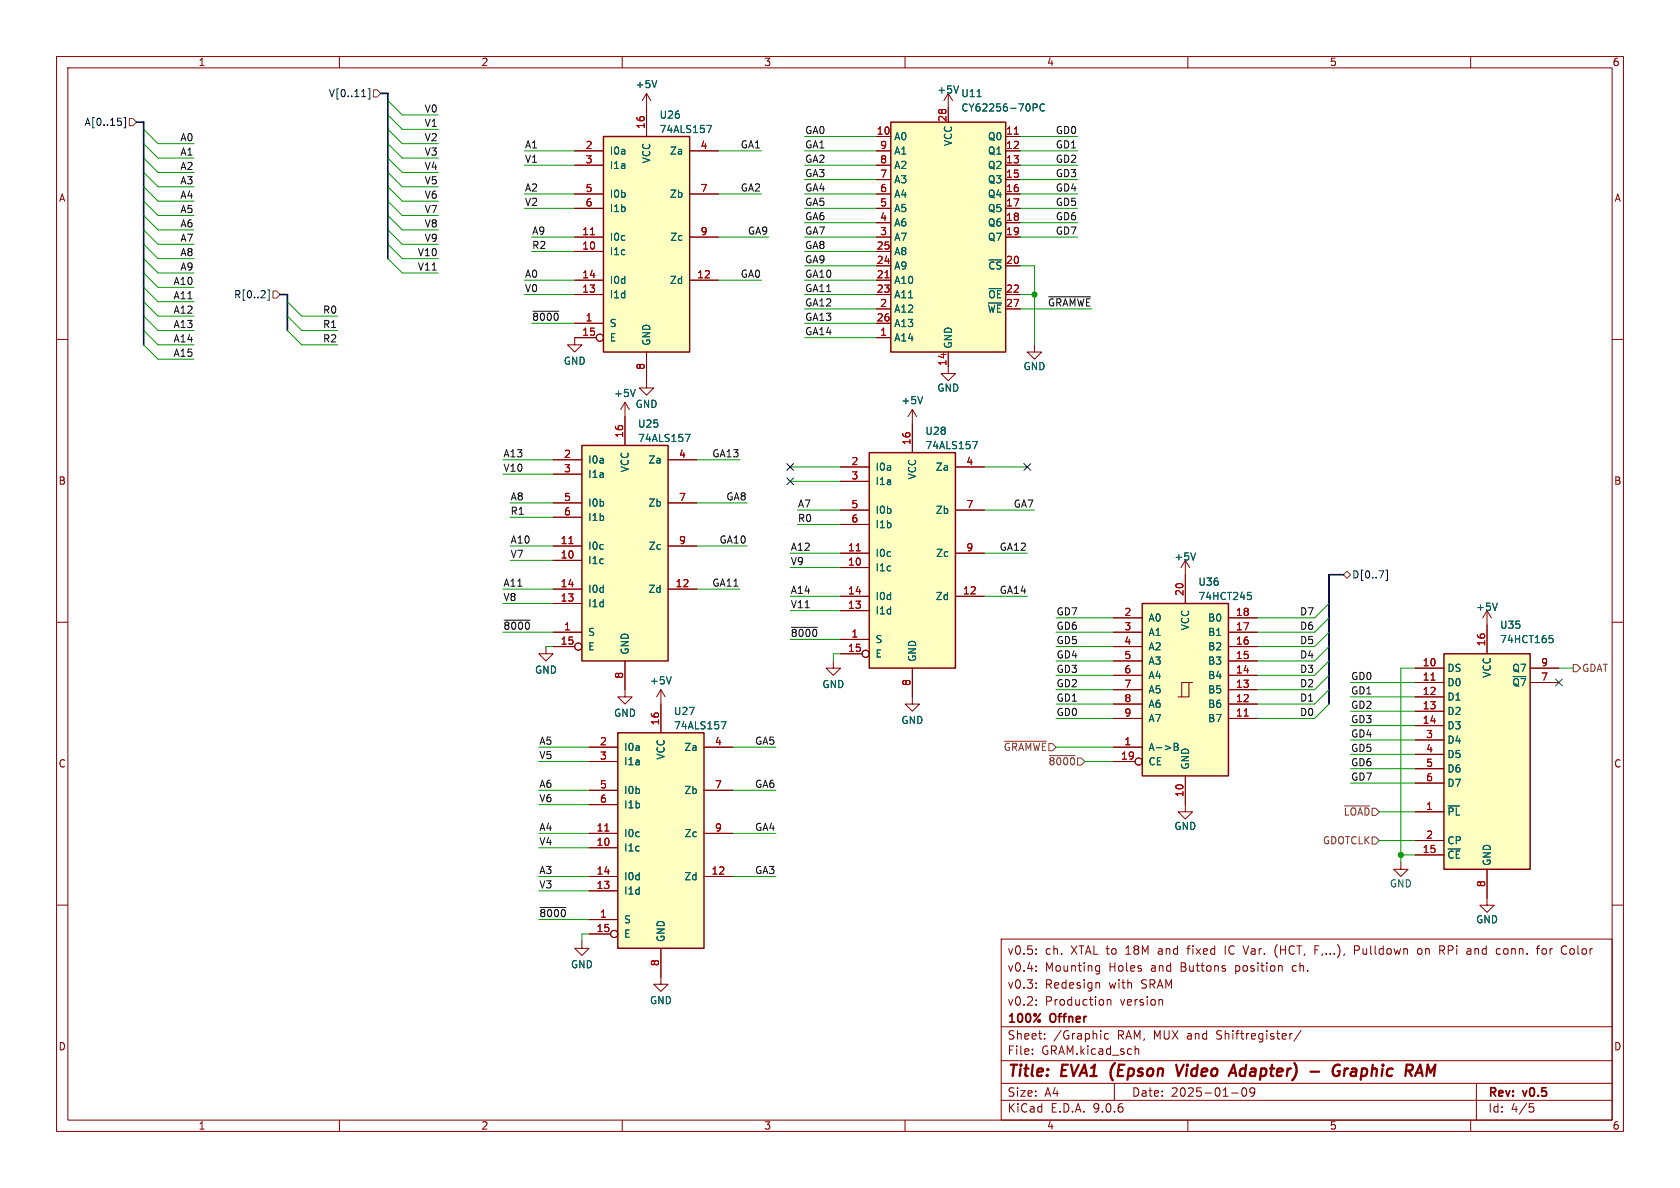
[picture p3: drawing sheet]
<svg xmlns="http://www.w3.org/2000/svg" width="297mm" height="210mm" viewBox="0 0 297 210" stroke-linecap="round" stroke-linejoin="round" font-family="sans-serif">
<g fill="none" stroke="#840000" stroke-width=".18">
<path d="M10 10h277v190h-277zM12 12h273v186h-273zM60 10v2M110 10v2M160 10v2M210 10v2M260 10v2M10 60h2M285 60h2M10 110h2M285 110h2M10 160h2"/>
<path d="M177 166h108v32h-108zM183.2 177.6v.1M183.2 167.8v.1M183.2 168.6v.1M183.2 170.8v.1M183.2 171.6v.1M183.2 173.8v.1M183.2 174.6v.1M183.2 176.8v.1M193.8 171.6h.6M193.8 170.8h.6M194 173.7l.3 .1 .1 .1v.8"/>
<path d="M194.4 170.7v1.2l-.2 .2-.3 .1M195.7 176.7v1M195.7 176.8l.3-.1 .3 .1 .1 .9M205.3 176.7l.2 .2v.8M216.6 167.2v1.5M225.8 167a1.72 1.72 0 0 0 0 2.3M226.5 170.7l.2 .2v.8M232.5 167.9h.5M232.5 167.2h.7M240.2 167.3l-.2-.1h-.5v1.5M240.2 167.8l-.2 .2h-.5M250.7 167.8l.4-.1 .3 .3v.4l-.3 .3-.4-.1-.1-.2v-.4z"/>
<path d="M254.5 167.2h.6l.3 .3-.2 .4-.7 .1M254.9 168l.5 .7M265.1 167.7l.1 .1M265.2 168.6l-.1 .1M265.9 167.8v.8M271.6 167.7h.6M272 167.2h.2M273.2 167.8l-.3-.1-.3 .3v.4l.1 .2h.5M277.8 167.7l-.3 .3v.4l.3 .3M285 160h2M60 198v2M110 198v2"/>
<path d="M160 198v2M177 194.5h108M177 191.5h108M177 187.5h108M177 181.5h108M182.5 186.3v.1M182.5 185.5v.1M184.7 183.6v.1M184.7 182.8v.1M196 182.8l-.5-.1-.3 .3v.4l.2 .2h.6M197 191.5v3M200.7 185.5h.5l.1 .9"/>
<path d="M210 198v2M217.7 193.2h1.2M219.7 192.4a.81 .81 0 0 0 .3 1.4l.2-.1 .2-.5-.2-.8M221 192.4v.5l.1 .3h.4l.3-.3M221.7 192.4a.99 .99 0 0 1-.3 1.4h-.3M228 182.7v1M228.5 182.7l-.3 .1-.2 .2M230 182.1l-1.3 2M260 198v2M261 191.5v6.5M270.4 195.1h.7M270.5 195.7h.4l.3 .3-.2 .5-.5 .1"/>
</g>
<g fill="none" stroke="#840000" stroke-width=".4">
<path d="M196.4 189.3v1.1M207.9 188.2l.4 2 1-2M217.5 189.6h.9M218.1 188.2l.4 2M231.7 189.4h1.5M236.9 188.3a.86 .86 0 0 0-1.3 .8M237.8 188.9l-.2 1.3M238.3 188.9l-.4 .1-.2 .3M239.1 189.4a.4 .4 0 0 0-.3 .4 .4 .4 0 0 0 .2 .4M239.2 188.9l-.2 .1M250.4 189.6h1M251.1 188.2l.4 2"/>
<path d="M252.9 189.6l-.5-1.4-.2 2"/>
</g>
<path d="M102.9 78.7h15.2v38.1h-15.2z" fill="#ffffc2"/>
<path d="M102.9 78.7h15.2v38.1h-15.2z" fill="none" stroke="#840000" stroke-width=".25"/>
<g fill="none" stroke="#840000" stroke-width=".18">
<path d="M110.5 73.7v5M97.8 81.3h5.1M97.8 83.8h5.1M97.8 88.9h5.1M97.8 91.4h5.1M97.8 96.5h5.1M97.8 99.1h5.1M118.1 81.3h5.1M118.1 88.9h5.1M118.1 96.5h5.1M97.8 104.1h5.1M97.8 106.7h5.1"/>
<path d="M97.8 111.8h5.1M97.8 114.3h3.8M110.5 116.8v5.1M118.1 104.1h5.1M247.6 152.4v1.3h1.3l-1.3 1.2-1.2-1.2h1.2M262.9 158.8v1.2h1.3l-1.3 1.3-1.3-1.3h1.3M102.9 166.4v1.2h1.2l-1.2 1.3-1.3-1.3h1.3M116.8 172.7v1.3h1.3l-1.3 1.3-1.2-1.3h1.2"/>
<circle cx="102.2" cy="114.3" r=".63"/>
</g>
<path d="M100.6 96.1h.7" fill="none" stroke="#a90000" stroke-width=".18"/>
<path d="M121.1 76.8h.9l-.6 1.2" fill="none" stroke="#006464" stroke-width=".18"/>
<path d="M157.5 21.6h20.3v40.6h-20.3z" fill="#ffffc2"/>
<path d="M157.5 21.6h20.3v40.6h-20.3z" fill="none" stroke="#840000" stroke-width=".25"/>
<g fill="none" stroke="#840000" stroke-width=".18">
<path d="M114.3 16.5l-.8 1.3M114.3 16.5l.8 1.3M114.3 16.5v2.6M167.6 16.5v5.1M167.6 16.5l-.7 1.3M167.6 16.5l.8 1.3M154.9 24.1h2.6M154.9 26.7h2.6M154.9 29.2h2.6M154.9 31.8h2.6M154.9 34.3h2.6M154.9 36.8h2.6"/>
<path d="M154.9 39.4h2.6M177.8 24.1h2.5M177.8 26.7h2.5M177.8 29.2h2.5M177.8 31.8h2.5M177.8 34.3h2.5M177.8 36.8h2.5M177.8 39.4h2.5M154.9 41.9h2.6M154.9 44.5h2.6M154.9 47h2.6M154.9 49.5h2.6"/>
<path d="M154.9 52.1h2.6M154.9 54.6h2.6M154.9 57.2h2.6M154.9 59.7h2.6M177.8 41.9h2.5M177.8 47h2.5M177.8 52.1h2.5M177.8 54.6h2.5M167.6 62.2v2.6M209.5 99.1l-.7 1.2M209.5 99.1l.8 1.2M209.5 99.1v2.5"/>
<path d="M110.5 121.9v1.3h1.3l-1.3 1.3-1.3-1.3h1.3"/>
</g>
<path d="M179.3 23.7h.7M156.5 49.1h.7" fill="none" stroke="#a90000" stroke-width=".18"/>
<path d="M116.1 14.2l-.4 1.3M169.5 15.2l-.5 1.3M172.7 17.1h.8M182.6 18.4h.5l.3 .2-.2 .4h-.6M184.6 18.5a.6 .6 0 0 0-.8 .4 .6 .6 0 0 0 .6 .7l.2-.1M211.4 97.7l-.5 1.3" fill="none" stroke="#006464" stroke-width=".18"/>
<path d="M201.9 106.7h15.3v30.5h-15.3z" fill="#ffffc2"/>
<g fill="none" stroke="#840000" stroke-width=".18">
<path d="M196.8 109.2h5.1M196.8 111.8h5.1M196.8 114.3h5.1M196.8 116.8h5.1M196.8 119.4h5.1M209.5 101.6v5.1M217.2 109.2h5M217.2 111.8h5M217.2 114.3h5M217.2 116.8h5M217.2 119.4h5M196.8 121.9h5.1"/>
<path d="M196.8 124.5h5.1M196.8 127h5.1M196.8 132.1h5.1M196.8 134.6h3.9M209.5 137.2v6.3h1.3l-1.3 1.3-1.2-1.3h1.2M210.2 120.7h-1.3v2.5M210.8 120.7h-.6v2.5h-1.9M217.2 121.9h5M217.2 124.5h5M217.2 127h5"/>
<circle cx="201.3" cy="134.6" r=".63"/>
</g>
<path d="M201.9 106.7h15.3v30.5h-15.3z" fill="none" stroke="#840000" stroke-width=".25"/>
<path d="M220.6 104.7h.6M220.7 105.2h.3l.2 .2-.1 .5-.4 .1M207.6 131.4h.4l.2 .2-.2 .4 .2 .1 .1 .3-.2 .3h-.5zM207.6 132h.4" fill="none" stroke="#006464" stroke-width=".18"/>
<path d="M220 126.6h.7" fill="none" stroke="#a90000" stroke-width=".18"/>
<path d="M109.2 129.5h15.3v38.1h-15.3z" fill="#ffffc2"/>
<path d="M109.2 129.5h15.3v38.1h-15.3z" fill="none" stroke="#840000" stroke-width=".25"/>
<g fill="none" stroke="#840000" stroke-width=".18">
<path d="M147.3 116.8v1.3h1.3l-1.3 1.3-1.3-1.3h1.3M104.1 132.1h5.1M104.1 134.6h5.1M104.1 139.7h5.1M116.8 121.9v7.6M116.8 121.9l-.7 1.3M116.8 121.9l.8 1.3M124.5 132.1h5M124.5 139.7h5M161.3 123.2v1.3h1.3l-1.3 1.2-1.3-1.2h1.3M104.1 142.2h5.1M104.1 147.3h5.1"/>
<path d="M104.1 149.9h5.1M104.1 154.9h5.1M104.1 157.5h5.1M124.5 147.3h5M124.5 154.9h5M104.1 162.6h5.1M104.1 165.1h3.8M116.8 167.6v5.1"/>
<circle cx="108.6" cy="165.1" r=".63"/>
</g>
<path d="M106.9 146.9h.7" fill="none" stroke="#a90000" stroke-width=".18"/>
<path d="M118.7 119.6l-.5 1.3M127.5 127.6h.8l-.5 1.2" fill="none" stroke="#006464" stroke-width=".18"/>
<path d="M106.7 24.1h15.2v38.1h-15.2z" fill="#ffffc2"/>
<path d="M106.7 24.1h15.2v38.1h-15.2z" fill="none" stroke="#840000" stroke-width=".25"/>
<g fill="none" stroke="#840000" stroke-width=".18">
<path d="M114.3 19.1v5M101.6 26.7h5.1M101.6 29.2h5.1M101.6 34.3h5.1M101.6 36.8h5.1M121.9 26.7h5.1M121.9 34.3h5.1M101.6 41.9h5.1M101.6 44.5h5.1M101.6 49.5h5.1M101.6 52.1h5.1M101.6 57.2h5.1"/>
<path d="M101.6 59.7h3.8M121.9 41.9h5.1M121.9 49.5h5.1M114.3 62.2v5.1"/>
<circle cx="106" cy="59.7" r=".63"/>
</g>
<path d="M104.4 41.5h.7" fill="none" stroke="#a90000" stroke-width=".18"/>
<path d="M125 22.2h.8l-.5 1.2" fill="none" stroke="#006464" stroke-width=".18"/>
<path d="M153.7 80h15.2v38.1h-15.2z" fill="#ffffc2"/>
<path d="M153.7 80h15.2v38.1h-15.2z" fill="none" stroke="#840000" stroke-width=".25"/>
<g fill="none" stroke="#840000" stroke-width=".18">
<path d="M110.5 71.1l-.8 1.3M110.5 71.1l.8 1.3M110.5 71.1v2.6M161.3 72.4v7.6M161.3 72.4l-.8 1.3M161.3 72.4l.8 1.3M167.6 64.8v1.2h1.3l-1.3 1.3-1.2-1.3h1.2M182.9 61v1.2h1.2l-1.2 1.3-1.3-1.3h1.3M148.6 82.6h5.1M148.6 85.1h5.1M148.6 90.2h5.1M148.6 92.7h5.1"/>
<path d="M148.6 97.8h5.1M168.9 82.6h5.1M168.9 90.2h5.1M168.9 97.8h5.1M148.6 100.3h5.1M148.6 105.4h5.1M148.6 108h5.1M148.6 113h5.1M148.6 115.6h3.8M161.3 118.1v5.1M168.9 105.4h5.1M262.9 108l-.8 1.2"/>
<path d="M262.9 108l.8 1.2M262.9 108v2.5"/>
<circle cx="153" cy="115.6" r=".63"/>
</g>
<path d="M151.4 97.4h.7" fill="none" stroke="#a90000" stroke-width=".18"/>
<path d="M112.3 68.8l-.4 1.3M163.1 70.1l-.4 1.3M171.9 78h.9l-.6 1.3M264.7 106.6l-.4 1.3" fill="none" stroke="#006464" stroke-width=".18"/>
<path d="M255.3 115.6h15.2v38.1h-15.2z" fill="#ffffc2"/>
<path d="M255.3 115.6h15.2v38.1h-15.2z" fill="none" stroke="#840000" stroke-width=".25"/>
<g fill="none" stroke="#840000" stroke-width=".18">
<path d="M114.3 19.1v5M167.6 19.1v2.5M101.6 26.7h5.1M101.6 29.2h5.1M101.6 34.3h5.1M101.6 36.8h5.1M121.9 26.7h5.1M121.9 34.3h5.1M154.9 24.1h2.6M154.9 26.7h2.6M154.9 29.2h2.6M154.9 31.8h2.6"/>
<path d="M154.9 34.3h2.6M154.9 36.8h2.6M154.9 39.4h2.6M177.8 24.1h2.5M177.8 26.7h2.5M177.8 29.2h2.5M177.8 31.8h2.5M177.8 34.3h2.5M177.8 36.8h2.5M177.8 39.4h2.5M101.6 41.9h5.1M101.6 44.5h5.1"/>
<path d="M101.6 49.5h5.1M101.6 52.1h5.1M101.6 57.2h5.1M105.4 59.7h-3.8v1.3h1.3l-1.3 1.2-1.3-1.2h1.3M121.9 41.9h5.1M121.9 49.5h5.1M154.9 41.9h2.6M154.9 44.5h2.6M154.9 47h2.6M154.9 49.5h2.6M154.9 52.1h2.6M154.9 54.6h2.6"/>
<path d="M154.9 57.2h2.6M154.9 59.7h2.6M177.8 41.9h2.5M177.8 47h2.5M177.8 52.1h2.5M177.8 54.6h2.5M110.5 73.7v5M114.3 62.2v6.4h1.3l-1.3 1.3-1.3-1.3h1.3M161.3 74.9v5.1M167.6 62.2v2.6M97.8 81.3h5.1M97.8 83.8h5.1"/>
<path d="M97.8 88.9h5.1M97.8 91.4h5.1M97.8 96.5h5.1M97.8 99.1h5.1M118.1 81.3h5.1M118.1 88.9h5.1M118.1 96.5h5.1M148.6 82.6h5.1M148.6 85.1h5.1M148.6 90.2h5.1M148.6 92.7h5.1M148.6 97.8h5.1"/>
<path d="M168.9 82.6h5.1M168.9 90.2h5.1M168.9 97.8h5.1M96.5 114.3v1.3h1.3l-1.3 1.2-1.3-1.2h1.3M97.8 104.1h5.1M97.8 106.7h5.1M97.8 111.8h5.1M97.8 114.3h3.8M110.5 116.8v5.1M118.1 104.1h5.1M148.6 100.3h5.1M148.6 105.4h5.1"/>
<path d="M148.6 108h5.1M148.6 113h5.1M148.6 115.6h3.8M161.3 118.1v5.1M168.9 105.4h5.1M196.8 111.8h5.1M196.8 114.3h5.1M196.8 109.2h5.1M196.8 116.8h5.1M196.8 119.4h5.1M209.5 101.6v5.1M217.2 111.8h5"/>
<path d="M217.2 114.3h5M217.2 109.2h5M217.2 116.8h5M217.2 119.4h5M250.2 118.1h5.1M262.9 110.5v5.1M270.5 118.1h5.1M104.1 132.1h5.1M104.1 134.6h5.1M104.1 139.7h5.1M116.8 124.5v5M124.5 132.1h5"/>
<path d="M124.5 139.7h5M196.8 121.9h5.1M196.8 124.5h5.1M196.8 127h5.1M196.8 132.1h5.1M196.8 134.6h3.9M209.5 137.2v5M217.2 121.9h5M217.2 124.5h5M217.2 127h5M250.2 120.7h5.1M250.2 123.2h5.1"/>
<path d="M250.2 125.7h5.1M250.2 128.3h5.1M250.2 130.8h5.1M250.2 133.4h5.1M250.2 135.9h5.1M250.2 138.4h5.1M270.5 120.7h5.1M104.1 142.2h5.1M104.1 147.3h5.1M104.1 149.9h5.1M104.1 154.9h5.1M104.1 157.5h5.1"/>
<path d="M124.5 147.3h5M124.5 154.9h5M250.2 143.5h5.1M250.2 148.6h5.1M250.2 151.1h5.1M262.9 153.7v5.1M104.1 162.6h5.1M104.1 165.1h3.8M116.8 167.6v5.1"/>
<circle cx="106" cy="59.7" r=".63"/>
<circle cx="102.2" cy="114.3" r=".63"/>
<circle cx="153" cy="115.6" r=".63"/>
<circle cx="201.3" cy="134.6" r=".63"/>
<circle cx="108.6" cy="165.1" r=".63"/>
</g>
<path d="M179.3 23.7h.7M104.4 41.5h.7M156.5 49.1h.7M100.6 96.1h.7M151.4 97.4h.7M220 126.6h.7M253 120.2h.7M106.9 146.9h.7" fill="none" stroke="#a90000" stroke-width=".18"/>
<g fill="none" stroke="#006464" stroke-width=".18">
<path d="M116.1 14.2l-.4 1.3M169.5 15.2l-.5 1.3M172.7 17.1h.8M182.6 18.4h.5l.3 .2-.2 .4h-.6M184.6 18.5a.6 .6 0 0 0-.8 .4 .6 .6 0 0 0 .6 .7l.2-.1M125 22.2h.8l-.5 1.2M112.3 68.8l-.4 1.3M121.1 76.8h.9l-.6 1.2M163.1 70.1l-.4 1.3M171.9 78h.9l-.6 1.3M211.4 97.7l-.5 1.3M118.7 119.6l-.5 1.3"/>
<path d="M220.6 104.7h.6M220.7 105.2h.3l.2 .2-.1 .5-.4 .1M264.7 106.6l-.4 1.3M273.9 112.3h.6M274 112.8h.3l.3 .3-.2 .4-.4 .1M127.5 127.6h.8l-.5 1.2M207.6 131.4h.4l.2 .2-.2 .4 .2 .1 .1 .3-.2 .3h-.5zM207.6 132h.4M256 142.5h2"/>
</g>
<g fill="none" stroke="#000084" stroke-width=".18">
<path d="M63.9 17.1h.8M65.1 15.7h.3v1.8h-.3M21.4 21.5v.5M21.9 20.8h.3v1.8h-.3M47.3 51.3h.3v1.8h-.3M139.1 81.9l1.2 1.3M139.1 84.5l1.2 1.2M140.3 81.9l-1.2 1.3M140.3 84.5l-1.2 1.2M181 81.9l1.2 1.3M182.2 81.9l-1.2 1.3M245 100.8h.3v1.8h-.3"/>
<path d="M275 120l1.2 1.3M276.2 120l-1.2 1.3"/>
</g>
<path d="M66 15.9h.7l.6 .6-.6 .6h-.7zM22.9 21h.6l.6 .6-.6 .6h-.6zM48.3 51.4h.6l.6 .7-.6 .6h-.6zM238.1 101l.7 .6-.7 .6-.6-.6zM278.1 117.5h.7l.6 .6-.6 .6h-.7zM177.6 131h7.4M185.5 133.6h4.6M237.7 142.5h4.5M242.6 148h.6l.6 .6-.6 .6h-.6z" fill="none" stroke="#725600" stroke-width=".18"/>
<path d="M94.2 55h4.6M185.4 52.5h7.4M89.1 109.6h4.6M139.9 110.9h4.6M95.5 160.4h4.6" fill="none" stroke="#0f0f0f" stroke-width=".18"/>
<path d="M67.3 16.5h1.3v29.2M24.1 21.6h1.3v39.4M49.5 52.1h1.3v6.3M237.5 101.6h-2.6v22.9" fill="none" stroke="#000084" stroke-width=".3"/>
<g fill="none" stroke="#009600" stroke-width=".18">
<path d="M68.6 17.8l2.5 2.5h6.4M25.4 35.6l2.5 2.5h6.4M25.4 30.5l2.5 2.5h6.4M25.4 27.9l2.5 2.6h6.4M25.4 33l2.5 2.6h6.4M25.4 38.1l2.5 2.5h6.4M25.4 22.9l2.5 2.5h6.4M25.4 25.4l2.5 2.5h6.4M68.6 35.6l2.5 2.5h6.4M68.6 30.5l2.5 2.5h6.4M68.6 27.9l2.5 2.6h6.4M68.6 33l2.5 2.6h6.4"/>
<path d="M68.6 38.1l2.5 2.5h6.4M68.6 22.9l2.5 2.5h6.4M68.6 25.4l2.5 2.5h6.4M68.6 20.3l2.5 2.6h6.4M92.7 29.2h8.9M92.7 26.7h8.9M92.7 36.8h8.9M92.7 34.3h8.9M127 26.7h7.6M127 34.3h7.6M142.2 29.2h12.7M142.2 26.7h12.7"/>
<path d="M142.2 36.8h12.7M142.2 24.1h12.7M142.2 34.3h12.7M142.2 31.8h12.7M142.2 39.4h12.7M180.3 29.2h10.2M180.3 26.7h10.2M180.3 36.8h10.2M180.3 24.1h10.2M180.3 34.3h10.2M180.3 31.8h10.2M180.3 39.4h10.2"/>
<path d="M25.4 40.6l2.5 2.6h6.4M25.4 48.3l2.5 2.5h6.4M25.4 58.4l2.5 2.6h6.4M25.4 55.9l2.5 2.5h6.4M25.4 53.3l2.5 2.6h6.4M25.4 50.8l2.5 2.5h6.4M25.4 45.7l2.5 2.6h6.4M25.4 43.2l2.5 2.5h6.4M50.8 58.4l2.5 2.6h6.4M50.8 55.9l2.5 2.5h6.4M50.8 53.3l2.5 2.6h6.4M68.6 40.6l2.5 2.6h6.4"/>
<path d="M68.6 45.7l2.5 2.6h6.4M68.6 43.2l2.5 2.5h6.4M92.7 52.1h8.9M92.7 49.5h8.9M94 44.5h7.6M94 41.9h7.6M94 57.2h7.6M127 41.9h8.9M127 49.5h7.6M142.2 44.5h12.7M142.2 41.9h12.7M142.2 52.1h12.7"/>
<path d="M142.2 49.5h12.7M142.2 59.7h12.7M142.2 57.2h12.7M142.2 47h12.7M142.2 54.6h12.7M180.3 41.9h10.2M180.3 52.1h2.6M180.3 47h2.6v14M180.3 54.6h12.7M25.4 61l2.5 2.5h6.4M88.9 81.3h8.9M88.9 83.8h8.9"/>
<path d="M90.2 96.5h7.6M90.2 88.9h7.6M90.2 99.1h7.6M90.2 91.4h7.6M123.2 96.5h8.9M123.2 88.9h8.9M123.2 81.3h7.6M139.7 97.8h8.9M139.7 82.6h8.9M139.7 85.1h8.9M141 90.2h7.6M141 92.7h7.6"/>
<path d="M174 97.8h7.6M174 82.6h7.6M174 90.2h8.9M88.9 111.8h8.9M88.9 104.1h8.9M88.9 106.7h8.9M96.5 114.3h1.3M123.2 104.1h7.6M139.7 100.3h8.9M139.7 105.4h8.9M139.7 113h8.9M139.7 108h8.9"/>
<path d="M148.6 115.6h-1.3v1.2M174 105.4h7.6M186.7 111.8h10.1M186.7 116.8h10.1M186.7 119.4h10.1M186.7 114.3h10.1M186.7 109.2h10.1M234.9 109.2l-2.5 2.6h-10.2M234.9 114.3l-2.5 2.5h-10.2M234.9 116.8l-2.5 2.6h-10.2M234.9 111.8l-2.5 2.5h-10.2M234.9 119.4l-2.5 2.5h-10.2"/>
<path d="M234.9 106.7l-2.5 2.5h-10.2M250.2 118.1h-2.6v34.3M275.6 118.1h2.5M95.2 132.1h8.9M95.2 139.7h8.9M95.2 134.6h8.9M129.5 132.1h7.7M129.5 139.7h7.7M186.7 132.1h10.1M186.7 127h10.1M186.7 121.9h10.1M186.7 124.5h10.1"/>
<path d="M191.8 134.6h5M234.9 124.5l-2.5 2.5h-10.2M234.9 121.9l-2.5 2.6h-10.2M238.8 138.4h11.4M238.8 133.4h11.4M238.8 135.9h11.4M238.8 120.7h11.4M238.8 123.2h11.4M238.8 125.7h11.4M238.8 128.3h11.4M238.8 130.8h11.4M95.2 154.9h8.9"/>
<path d="M95.2 147.3h8.9M95.2 149.9h8.9M95.2 157.5h8.9M95.2 142.2h8.9M129.5 154.9h7.7M129.5 147.3h7.7M243.8 148.6h6.4M243.8 143.5h6.4M247.6 151.1h2.6M95.2 162.6h8.9M104.1 165.1h-1.2v1.3"/>
</g>
<g fill="#009600" stroke="#009600" stroke-width=".18">
<circle cx="247.6" cy="151.1" r=".46"/>
<circle cx="182.9" cy="52.1" r=".46"/>
</g>
<g font-size="2.8" fill="#840000">
<text x="178" y="190.9">Title:</text>
<text x="187.7" y="190.9">EVA1</text>
<text x="197.1" y="190.9">(Epson</text>
<text x="209.6" y="190.9">Video</text>
<text x="220" y="190.9">Adapter)</text>
<text x="234.9" y="190.9">-</text>
<text x="239.7" y="190.9">Graphic</text>
<text x="253.3" y="190.9">RAM</text>
</g>
<g font-size="2.1" fill="#840000">
<text x="178" y="172">v0.4:</text>
<text x="178" y="169">v0.5:</text>
<text x="184.7" y="172">Mounting</text>
<text x="184.7" y="169">ch.</text>
<text x="189.4" y="169">XTAL to</text>
<text x="196.1" y="172">Holes</text>
<text x="199.3" y="169">18M</text>
<text x="203.6" y="172">and</text>
<text x="205.1" y="169">and</text>
<text x="209" y="172">Buttons</text>
<text x="210.5" y="169">fixed</text>
<text x="217.2" y="169">IC Var.</text>
<text x="218.8" y="172">position</text>
<text x="226.3" y="169">(HCT,</text>
<text x="229" y="172">ch.</text>
<text x="233.6" y="169">F,...),</text>
<text x="240.7" y="169">Pulldown</text>
<text x="252.1" y="169">on</text>
<text x="256.1" y="169">RPi</text>
<text x="261.1" y="169">and</text>
<text x="266.5" y="169">conn.</text>
<text x="273.9" y="169">for</text>
<text x="278.3" y="169">Color</text>
<text x="178" y="178">v0.2:</text>
<text x="178" y="175">v0.3:</text>
<text x="184.7" y="178">Production</text>
<text x="184.7" y="175">Redesign</text>
<text x="196.1" y="175">with</text>
<text x="198.1" y="178">version</text>
<text x="201.9" y="175">SRAM</text>
<text x="178" y="184">Sheet:</text>
<text x="178" y="181.2">100%</text>
<text x="185.7" y="181.2">Offner</text>
<text x="186.2" y="184">/Graphic</text>
<text x="197.6" y="184">RAM, MUX and</text>
<text x="215.5" y="184">Shiftregister/</text>
<text x="178" y="186.7">File:</text>
<text x="184.1" y="186.7">GRAM.kicad_sch</text>
<text x="178" y="196.9">KiCad</text>
<text x="178" y="194.1">Size:</text>
<text x="184.7" y="194.1">A4</text>
<text x="185.7" y="196.9">E.D.A.</text>
<text x="193.3" y="196.9">9.0.6</text>
<text x="200" y="194.1">Date:</text>
<text x="207" y="194.1">2025-01-09</text>
<text x="263" y="194.3">Rev:</text>
<text x="263" y="196.9">Id:</text>
<text x="267.1" y="196.9">4/5</text>
<text x="269.4" y="194.3">v0.5</text>
</g>
<g font-size="1.8" fill="#840000">
<text x="35" y="11.9">1</text>
<text x="85" y="11.9">2</text>
<text x="135" y="11.9">3</text>
<text x="185" y="11.9">4</text>
<text x="235" y="11.9">5</text>
<text x="285" y="11.9">6</text>
<text x="10.3" y="35.9">A</text>
<text x="285.3" y="35.9">A</text>
<text x="10.3" y="85.9">B</text>
<text x="285.3" y="85.9">B</text>
<text x="10.3" y="135.9">C</text>
<text x="285.3" y="135.9">C</text>
<text x="10.3" y="185.9">D</text>
<text x="285.3" y="185.9">D</text>
<text x="35" y="199.9">1</text>
<text x="85" y="199.9">2</text>
<text x="135" y="199.9">3</text>
<text x="185" y="199.9">4</text>
<text x="235" y="199.9">5</text>
<text x="285" y="199.9">6</text>
</g>
<g font-size="1.8" fill="#000084">
<text x="58" y="17.4">V[0..11]</text>
<text x="14.8" y="22.5">A[0..15]</text>
<text x="41.3" y="52.9">R[0..2]</text>
<text x="239" y="102.5">D[0..7]</text>
</g>
<g font-size="1.8" fill="#006464">
<text x="112.3" y="15.8">+5V</text>
<text x="165.6" y="16.7">+5V</text>
<text x="169.8" y="17.4">U11</text>
<text x="116.5" y="21.2">U26</text>
<text x="116.5" y="23.7">74ALS157</text>
<text x="169.8" y="19.9">CY62256-70PC</text>
<text x="107.7" y="27.5">I0a</text>
<text x="115.2" y="29" transform="rotate(-90 115.2 29)">VCC</text>
<text x="118.3" y="27.5">Za</text>
<text x="158" y="25">A0</text>
<text x="158" y="27.5">A1</text>
<text x="168.5" y="25.9" transform="rotate(-90 168.5 25.9)">VCC</text>
<text x="174.5" y="25">Q0</text>
<text x="174.5" y="27.5">Q1</text>
<text x="107.7" y="30.1">I1a</text>
<text x="107.7" y="35.2">I0b</text>
<text x="118.3" y="35.2">Zb</text>
<text x="158" y="30.1">A2</text>
<text x="158" y="32.6">A3</text>
<text x="158" y="35.2">A4</text>
<text x="174.5" y="30.1">Q2</text>
<text x="174.5" y="32.6">Q3</text>
<text x="174.5" y="35.2">Q4</text>
<text x="107.7" y="37.7">I1b</text>
<text x="158" y="37.7">A5</text>
<text x="158" y="40.2">A6</text>
<text x="174.5" y="37.7">Q5</text>
<text x="174.5" y="40.2">Q6</text>
<text x="107.7" y="42.8">I0c</text>
<text x="107.7" y="45.3">I1c</text>
<text x="118.4" y="42.8">Zc</text>
<text x="158" y="42.8">A7</text>
<text x="158" y="45.3">A8</text>
<text x="158" y="47.9">A9</text>
<text x="174.5" y="42.8">Q7</text>
<text x="174.6" y="47.9">~{CS}</text>
<text x="107.7" y="50.4">I0d</text>
<text x="107.7" y="52.9">I1d</text>
<text x="118.3" y="50.4">Zd</text>
<text x="158" y="50.4">A10</text>
<text x="158" y="52.9">A11</text>
<text x="174.6" y="52.9">~{OE}</text>
<text x="107.7" y="58">S</text>
<text x="158" y="55.5">A12</text>
<text x="158" y="58">A13</text>
<text x="174.5" y="55.5">~{WE}</text>
<text x="99.6" y="64.7">GND</text>
<text x="107.7" y="60.6">E</text>
<text x="115.2" y="61.2" transform="rotate(-90 115.2 61.2)">GND</text>
<text x="158" y="60.6">A14</text>
<text x="168.5" y="61.7" transform="rotate(-90 168.5 61.7)">GND</text>
<text x="180.8" y="65.6">GND</text>
<text x="108.5" y="70.4">+5V</text>
<text x="159.3" y="71.7">+5V</text>
<text x="165.6" y="69.4">GND</text>
<text x="112.3" y="72.3">GND</text>
<text x="112.7" y="75.8">U25</text>
<text x="163.5" y="77.1">U28</text>
<text x="103.9" y="82.1">I0a</text>
<text x="111.4" y="83.6" transform="rotate(-90 111.4 83.6)">VCC</text>
<text x="112.7" y="78.3">74ALS157</text>
<text x="114.5" y="82.1">Za</text>
<text x="154.7" y="83.4">I0a</text>
<text x="163.5" y="79.6">74ALS157</text>
<text x="165.3" y="83.4">Za</text>
<text x="103.9" y="84.7">I1a</text>
<text x="103.9" y="89.8">I0b</text>
<text x="114.5" y="89.8">Zb</text>
<text x="154.7" y="86">I1a</text>
<text x="162.2" y="84.9" transform="rotate(-90 162.2 84.9)">VCC</text>
<text x="103.9" y="92.3">I1b</text>
<text x="154.7" y="91">I0b</text>
<text x="154.7" y="93.6">I1b</text>
<text x="165.3" y="91">Zb</text>
<text x="103.9" y="97.4">I0c</text>
<text x="103.9" y="99.9">I1c</text>
<text x="114.6" y="97.4">Zc</text>
<text x="154.7" y="98.7">I0c</text>
<text x="154.7" y="101.2">I1c</text>
<text x="165.4" y="98.7">Zc</text>
<text x="207.5" y="99.3">+5V</text>
<text x="103.9" y="105">I0d</text>
<text x="103.9" y="107.5">I1d</text>
<text x="114.5" y="105">Zd</text>
<text x="154.7" y="106.3">I0d</text>
<text x="165.3" y="106.3">Zd</text>
<text x="211.8" y="103.7">U36</text>
<text x="211.8" y="106.3">74HCT245</text>
<text x="103.9" y="112.6">S</text>
<text x="154.7" y="108.8">I1d</text>
<text x="154.7" y="113.9">S</text>
<text x="202.9" y="110.1">A0</text>
<text x="202.9" y="112.6">A1</text>
<text x="210.4" y="111.5" transform="rotate(-90 210.4 111.5)">VCC</text>
<text x="213.5" y="110.1">B0</text>
<text x="213.5" y="112.6">B1</text>
<text x="260.9" y="108.2">+5V</text>
<text x="265.1" y="111.4">U35</text>
<text x="265.1" y="113.9">74HCT165</text>
<text x="94.5" y="119.3">GND</text>
<text x="103.9" y="115.2">E</text>
<text x="111.4" y="115.8" transform="rotate(-90 111.4 115.8)">GND</text>
<text x="154.7" y="116.4">E</text>
<text x="162.2" y="117.1" transform="rotate(-90 162.2 117.1)">GND</text>
<text x="202.9" y="115.2">A2</text>
<text x="202.9" y="117.7">A3</text>
<text x="213.5" y="115.2">B2</text>
<text x="213.5" y="117.7">B3</text>
<text x="255.8" y="119">DS</text>
<text x="263.8" y="119.9" transform="rotate(-90 263.8 119.9)">VCC</text>
<text x="267.3" y="119">Q7</text>
<text x="114.8" y="121.2">+5V</text>
<text x="145.3" y="121.8">GND</text>
<text x="202.9" y="120.2">A4</text>
<text x="202.9" y="122.8">A5</text>
<text x="202.9" y="125.3">A6</text>
<text x="213.5" y="120.2">B4</text>
<text x="213.5" y="122.8">B5</text>
<text x="213.5" y="125.3">B6</text>
<text x="255.8" y="121.5">D0</text>
<text x="255.8" y="124.1">D1</text>
<text x="267.3" y="121.5">~{Q7}</text>
<text x="108.5" y="126.9">GND</text>
<text x="119" y="126.6">U27</text>
<text x="119" y="129.1">74ALS157</text>
<text x="159.3" y="128.2">GND</text>
<text x="202.9" y="127.9">A7</text>
<text x="213.5" y="127.9">B7</text>
<text x="255.8" y="126.6">D2</text>
<text x="255.8" y="129.1">D3</text>
<text x="255.8" y="131.7">D4</text>
<text x="110.2" y="132.9">I0a</text>
<text x="110.2" y="135.5">I1a</text>
<text x="117.7" y="134.4" transform="rotate(-90 117.7 134.4)">VCC</text>
<text x="120.9" y="132.9">Za</text>
<text x="202.9" y="132.9">A-&gt;B</text>
<text x="202.9" y="135.5">CE</text>
<text x="210.4" y="136.1" transform="rotate(-90 210.4 136.1)">GND</text>
<text x="255.8" y="134.2">D5</text>
<text x="255.8" y="136.8">D6</text>
<text x="110.2" y="140.6">I0b</text>
<text x="110.2" y="143.1">I1b</text>
<text x="120.9" y="140.6">Zb</text>
<text x="255.8" y="139.3">D7</text>
<text x="110.2" y="148.2">I0c</text>
<text x="120.9" y="148.2">Zc</text>
<text x="207.5" y="146.9">GND</text>
<text x="255.8" y="144.4">~{PL}</text>
<text x="255.8" y="149.5">CP</text>
<text x="110.2" y="150.7">I1c</text>
<text x="110.2" y="155.8">I0d</text>
<text x="120.9" y="155.8">Zd</text>
<text x="255.8" y="152">~{CE}</text>
<text x="263.8" y="153.2" transform="rotate(-90 263.8 153.2)">GND</text>
<text x="110.2" y="158.3">I1d</text>
<text x="245.6" y="157.1">GND</text>
<text x="110.2" y="163.4">S</text>
<text x="110.2" y="166">E</text>
<text x="117.7" y="166.6" transform="rotate(-90 117.7 166.6)">GND</text>
<text x="260.9" y="163.4">GND</text>
<text x="100.8" y="171.4">GND</text>
<text x="114.8" y="177.7">GND</text>
</g>
<g font-size="1.8" fill="#0f0f0f">
<text x="75" y="22.5">V1</text>
<text x="75" y="20">V0</text>
<text x="142.2" y="23.8">GA0</text>
<text x="186.5" y="23.8">GD0</text>
<text x="31.8" y="25.1">A0</text>
<text x="31.8" y="27.6">A1</text>
<text x="75" y="27.6">V3</text>
<text x="75" y="25.1">V2</text>
<text x="92.7" y="26.3">A1</text>
<text x="92.7" y="28.9">V1</text>
<text x="130.8" y="26.3">GA1</text>
<text x="142.2" y="26.3">GA1</text>
<text x="142.2" y="28.9">GA2</text>
<text x="186.5" y="26.3">GD1</text>
<text x="186.5" y="28.9">GD2</text>
<text x="31.8" y="35.2">A4</text>
<text x="31.8" y="32.7">A3</text>
<text x="31.8" y="30.1">A2</text>
<text x="75" y="30.1">V4</text>
<text x="75" y="32.7">V5</text>
<text x="75" y="35.2">V6</text>
<text x="92.7" y="33.9">A2</text>
<text x="130.8" y="33.9">GA2</text>
<text x="142.2" y="33.9">GA4</text>
<text x="142.2" y="31.4">GA3</text>
<text x="186.5" y="33.9">GD4</text>
<text x="186.5" y="31.4">GD3</text>
<text x="31.8" y="37.8">A5</text>
<text x="31.8" y="40.3">A6</text>
<text x="75" y="40.3">V8</text>
<text x="75" y="37.8">V7</text>
<text x="92.7" y="36.5">V2</text>
<text x="94" y="41.6">A9</text>
<text x="132.1" y="41.6">GA9</text>
<text x="142.2" y="36.5">GA5</text>
<text x="142.2" y="41.6">GA7</text>
<text x="142.2" y="39">GA6</text>
<text x="186.5" y="36.5">GD5</text>
<text x="186.5" y="39">GD6</text>
<text x="186.5" y="41.6">GD7</text>
<text x="31.8" y="42.8">A7</text>
<text x="31.8" y="45.4">A8</text>
<text x="31.8" y="47.9">A9</text>
<text x="73.8" y="47.9">V11</text>
<text x="73.8" y="45.4">V10</text>
<text x="75" y="42.8">V9</text>
<text x="94" y="44.1">R2</text>
<text x="142.2" y="44.1">GA8</text>
<text x="142.2" y="46.6">GA9</text>
<text x="30.6" y="50.5">A10</text>
<text x="30.6" y="53">A11</text>
<text x="92.7" y="51.7">V0</text>
<text x="92.7" y="49.2">A0</text>
<text x="130.8" y="49.2">GA0</text>
<text x="142.2" y="49.2">GA10</text>
<text x="142.2" y="51.7">GA11</text>
<text x="30.6" y="58.1">A13</text>
<text x="30.6" y="55.5">A12</text>
<text x="57" y="55.5">R0</text>
<text x="57" y="58.1">R1</text>
<text x="94" y="56.8">~{8000}</text>
<text x="142.2" y="59.3">GA14</text>
<text x="142.2" y="54.3">GA12</text>
<text x="142.2" y="56.8">GA13</text>
<text x="185.2" y="54.3">~{GRAMWE}</text>
<text x="30.6" y="63.2">A15</text>
<text x="30.6" y="60.6">A14</text>
<text x="57" y="60.6">R2</text>
<text x="88.9" y="80.9">A13</text>
<text x="88.9" y="83.5">V10</text>
<text x="125.8" y="80.9">GA13</text>
<text x="90.2" y="88.6">A8</text>
<text x="128.3" y="88.6">GA8</text>
<text x="141" y="89.8">A7</text>
<text x="179.1" y="89.8">GA7</text>
<text x="90.2" y="91.1">R1</text>
<text x="141" y="92.4">R0</text>
<text x="90.2" y="98.7">V7</text>
<text x="90.2" y="96.2">A10</text>
<text x="127.1" y="96.2">GA10</text>
<text x="139.7" y="97.4">A12</text>
<text x="139.7" y="100">V9</text>
<text x="176.6" y="97.4">GA12</text>
<text x="88.9" y="106.3">V8</text>
<text x="88.9" y="103.8">A11</text>
<text x="125.8" y="103.8">GA11</text>
<text x="139.7" y="107.6">V11</text>
<text x="139.7" y="105.1">A14</text>
<text x="176.6" y="105.1">GA14</text>
<text x="88.9" y="111.4">~{8000}</text>
<text x="139.7" y="112.7">~{8000}</text>
<text x="186.7" y="108.9">GD7</text>
<text x="186.7" y="114">GD5</text>
<text x="186.7" y="111.4">GD6</text>
<text x="229.7" y="111.4">D6</text>
<text x="229.7" y="108.9">D7</text>
<text x="229.7" y="114">D5</text>
<text x="186.7" y="116.5">GD4</text>
<text x="186.7" y="119">GD3</text>
<text x="229.7" y="116.5">D4</text>
<text x="229.7" y="119">D3</text>
<text x="186.7" y="124.1">GD1</text>
<text x="186.7" y="121.6">GD2</text>
<text x="229.7" y="124.1">D1</text>
<text x="229.7" y="121.6">D2</text>
<text x="238.8" y="125.4">GD2</text>
<text x="238.8" y="122.8">GD1</text>
<text x="238.8" y="120.3">GD0</text>
<text x="95.2" y="131.7">A5</text>
<text x="133.4" y="131.7">GA5</text>
<text x="186.7" y="126.7">GD0</text>
<text x="229.7" y="126.7">D0</text>
<text x="238.8" y="127.9">GD3</text>
<text x="238.8" y="130.5">GD4</text>
<text x="95.2" y="134.3">V5</text>
<text x="238.8" y="133">GD5</text>
<text x="238.8" y="135.5">GD6</text>
<text x="95.2" y="139.4">A6</text>
<text x="95.2" y="141.9">V6</text>
<text x="133.4" y="139.4">GA6</text>
<text x="238.8" y="138.1">GD7</text>
<text x="95.2" y="149.5">V4</text>
<text x="95.2" y="147">A4</text>
<text x="133.4" y="147">GA4</text>
<text x="95.2" y="154.6">A3</text>
<text x="133.4" y="154.6">GA3</text>
<text x="95.2" y="157.1">V3</text>
<text x="95.2" y="162.2">~{8000}</text>
</g>
<g font-size="1.8" fill="#a90000">
<text x="114" y="22.9" transform="rotate(-90 114 22.9)">16</text>
<text x="154.9" y="23.9">10</text>
<text x="167.4" y="21.6" transform="rotate(-90 167.4 21.6)">28</text>
<text x="177.8" y="23.9">11</text>
<text x="103.4" y="26.4">2</text>
<text x="103.4" y="29">3</text>
<text x="123.8" y="26.4">4</text>
<text x="155.5" y="26.4">9</text>
<text x="155.5" y="29">8</text>
<text x="177.8" y="26.4">12</text>
<text x="177.8" y="29">13</text>
<text x="103.4" y="34">5</text>
<text x="123.8" y="34">7</text>
<text x="155.5" y="31.5">7</text>
<text x="155.5" y="34">6</text>
<text x="177.8" y="31.5">15</text>
<text x="177.8" y="34">16</text>
<text x="102.8" y="41.7">11</text>
<text x="103.4" y="36.6">6</text>
<text x="123.8" y="41.7">9</text>
<text x="155.5" y="36.6">5</text>
<text x="155.5" y="39.1">4</text>
<text x="155.5" y="41.7">3</text>
<text x="177.8" y="36.6">17</text>
<text x="177.8" y="39.1">18</text>
<text x="177.8" y="41.7">19</text>
<text x="102.8" y="44.2">10</text>
<text x="154.9" y="44.2">25</text>
<text x="154.9" y="46.7">24</text>
<text x="177.8" y="46.7">20</text>
<text x="102.8" y="49.3">14</text>
<text x="102.8" y="51.8">13</text>
<text x="123.1" y="49.3">12</text>
<text x="154.9" y="49.3">21</text>
<text x="154.9" y="51.8">23</text>
<text x="177.8" y="51.8">22</text>
<text x="102.8" y="59.4">15</text>
<text x="103.4" y="56.9">1</text>
<text x="154.9" y="56.9">26</text>
<text x="155.5" y="54.4">2</text>
<text x="155.5" y="59.4">1</text>
<text x="177.8" y="54.4">27</text>
<text x="114" y="65.5" transform="rotate(-90 114 65.5)">8</text>
<text x="167.4" y="64.8" transform="rotate(-90 167.4 64.8)">14</text>
<text x="110.2" y="77.5" transform="rotate(-90 110.2 77.5)">16</text>
<text x="99.6" y="81">2</text>
<text x="99.6" y="83.6">3</text>
<text x="119.9" y="81">4</text>
<text x="150.4" y="82.3">2</text>
<text x="161" y="78.8" transform="rotate(-90 161 78.8)">16</text>
<text x="170.7" y="82.3">4</text>
<text x="99.6" y="88.6">5</text>
<text x="119.9" y="88.6">7</text>
<text x="150.4" y="84.8">3</text>
<text x="150.4" y="89.9">5</text>
<text x="170.7" y="89.9">7</text>
<text x="99.6" y="91.2">6</text>
<text x="150.4" y="92.5">6</text>
<text x="99" y="96.3">11</text>
<text x="99" y="98.8">10</text>
<text x="119.9" y="96.3">9</text>
<text x="149.8" y="97.5">11</text>
<text x="149.8" y="100.1">10</text>
<text x="170.7" y="97.5">9</text>
<text x="99" y="103.9">14</text>
<text x="99" y="106.4">13</text>
<text x="119.3" y="103.9">12</text>
<text x="149.8" y="105.2">14</text>
<text x="149.8" y="107.7">13</text>
<text x="170.1" y="105.2">12</text>
<text x="209.3" y="105.5" transform="rotate(-90 209.3 105.5)">20</text>
<text x="99.6" y="111.5">1</text>
<text x="150.4" y="112.8">1</text>
<text x="198.7" y="109">2</text>
<text x="198.7" y="111.5">3</text>
<text x="218.4" y="109">18</text>
<text x="218.4" y="111.5">17</text>
<text x="99" y="114">15</text>
<text x="149.8" y="115.3">15</text>
<text x="198.7" y="114">4</text>
<text x="198.7" y="116.6">5</text>
<text x="198.7" y="119.1">6</text>
<text x="218.4" y="114">16</text>
<text x="218.4" y="116.6">15</text>
<text x="218.4" y="119.1">14</text>
<text x="251.4" y="117.9">10</text>
<text x="262.6" y="114.3" transform="rotate(-90 262.6 114.3)">16</text>
<text x="272.3" y="117.9">9</text>
<text x="110.2" y="120.1" transform="rotate(-90 110.2 120.1)">8</text>
<text x="161" y="121.4" transform="rotate(-90 161 121.4)">8</text>
<text x="198.7" y="121.7">7</text>
<text x="198.7" y="124.2">8</text>
<text x="218.4" y="121.7">13</text>
<text x="218.4" y="124.2">12</text>
<text x="251.4" y="120.4">11</text>
<text x="251.4" y="122.9">12</text>
<text x="251.4" y="125.5">13</text>
<text x="272.3" y="120.4">7</text>
<text x="106" y="131.8">2</text>
<text x="116.6" y="128.3" transform="rotate(-90 116.6 128.3)">16</text>
<text x="126.3" y="131.8">4</text>
<text x="198.7" y="126.7">9</text>
<text x="198.7" y="131.8">1</text>
<text x="218.4" y="126.7">11</text>
<text x="251.4" y="128">14</text>
<text x="252" y="130.6">3</text>
<text x="106" y="134.4">3</text>
<text x="198.1" y="134.4">19</text>
<text x="252" y="133.1">4</text>
<text x="252" y="135.6">5</text>
<text x="106" y="139.4">5</text>
<text x="106" y="142">6</text>
<text x="126.3" y="139.4">7</text>
<text x="209.3" y="141" transform="rotate(-90 209.3 141)">10</text>
<text x="252" y="138.2">6</text>
<text x="252" y="143.3">1</text>
<text x="105.4" y="147.1">11</text>
<text x="105.4" y="149.6">10</text>
<text x="126.3" y="147.1">9</text>
<text x="252" y="148.3">2</text>
<text x="105.4" y="154.7">14</text>
<text x="125.7" y="154.7">12</text>
<text x="251.4" y="150.9">15</text>
<text x="105.4" y="157.2">13</text>
<text x="262.6" y="156.9" transform="rotate(-90 262.6 156.9)">8</text>
<text x="105.4" y="164.8">15</text>
<text x="106" y="162.3">1</text>
<text x="116.6" y="170.9" transform="rotate(-90 116.6 170.9)">8</text>
</g>
<g font-size="1.8" fill="#725600">
<text x="279.6" y="119">GDAT</text>
<text x="177.3" y="132.9">~{GRAMWE}</text>
<text x="185.3" y="135.5">~{8000}</text>
<text x="233.8" y="149.5">GDOTCLK</text>
<text x="237.5" y="144.4">~{LOAD}</text>
</g>
</svg>
